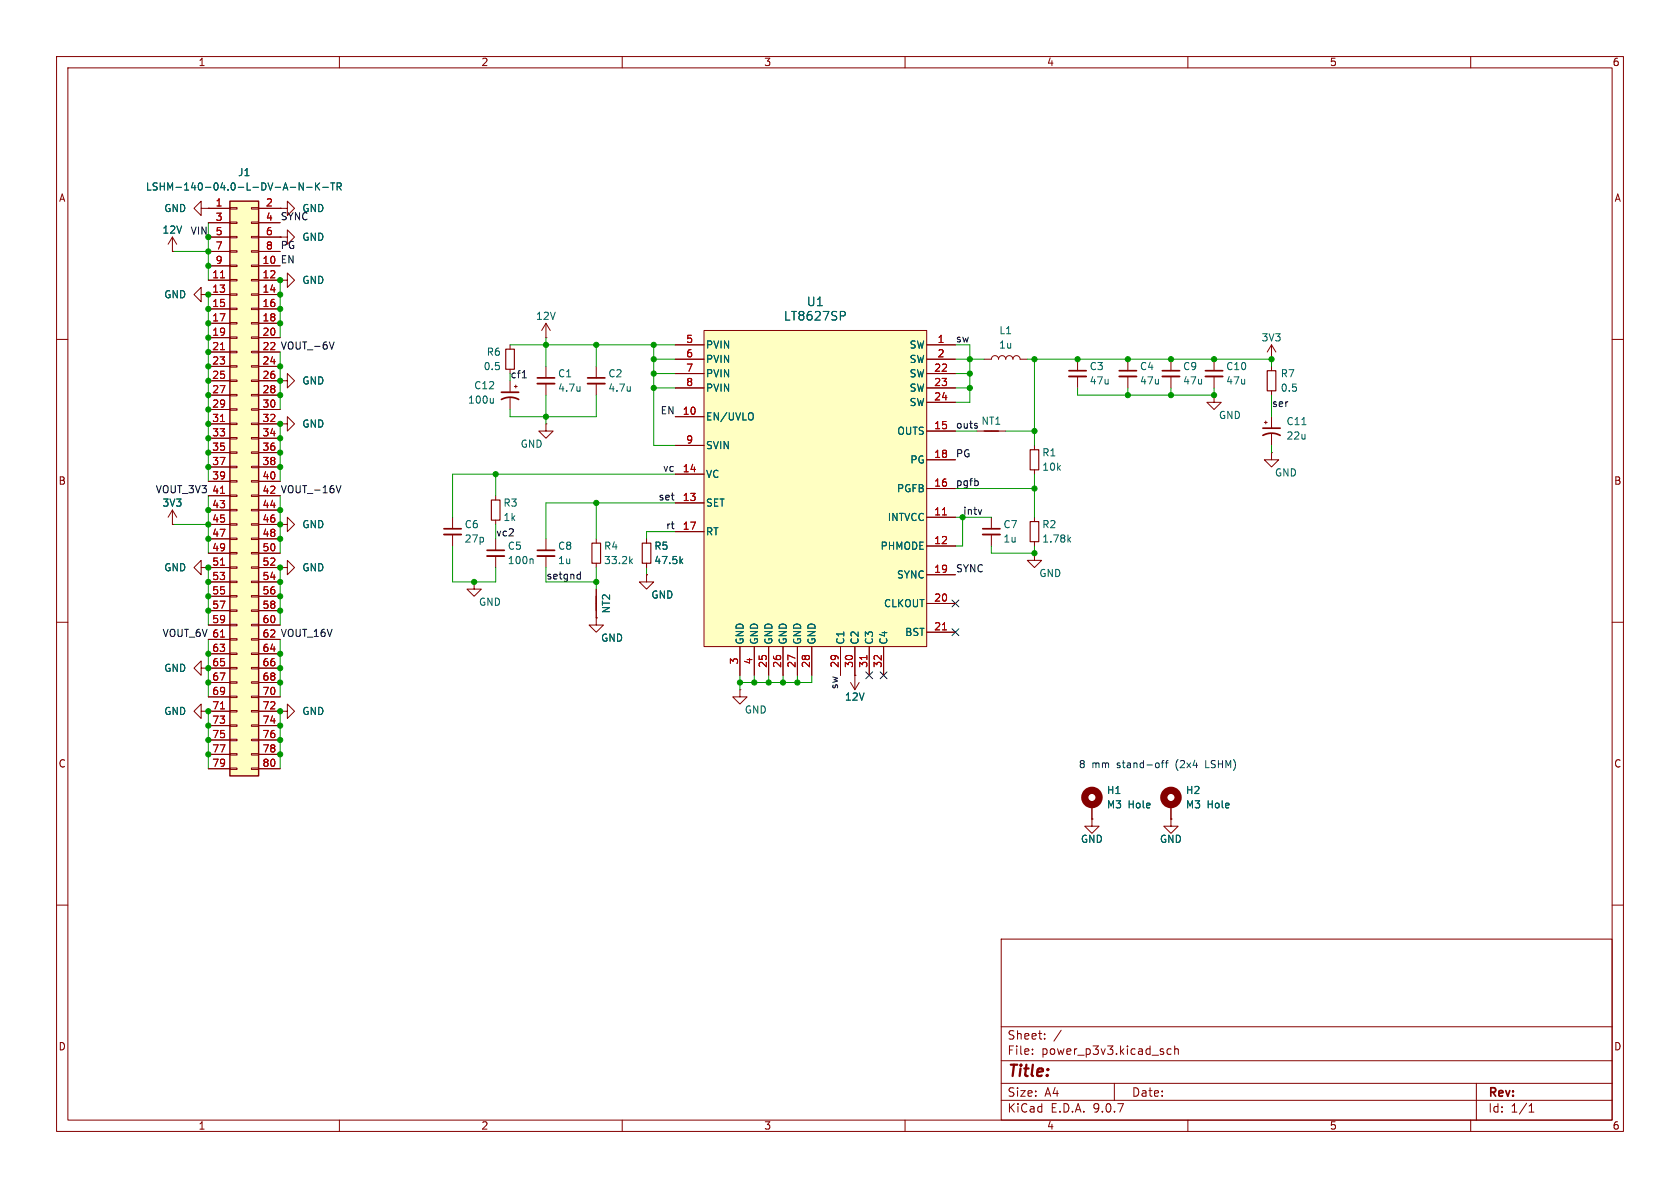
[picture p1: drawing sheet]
<svg xmlns="http://www.w3.org/2000/svg" width="297mm" height="210mm" viewBox="0 0 297 210" stroke-linecap="round" stroke-linejoin="round" font-family="sans-serif">
<g fill="none" stroke="#840000" stroke-width=".18">
<path d="M10 10h277v190h-277zM12 12h273v186h-273zM60 10v2M110 10v2M160 10v2M210 10v2M260 10v2M35.6 52.1v-1.3l-1.3 1.3 1.3 1.2v-1.2h1.2M36.8 52.1h.1M10 60h2M49.5 67.3h1.3v-1.3l1.3 1.3-1.3 1.3v-1.3M49.5 67.3h.1"/>
<path d="M96.5 74.9v1.3h1.3l-1.3 1.3-1.3-1.3h1.3M96.5 74.9h.1M105.4 64.8v2M105.4 67.8v2.1M214.6 69.9v1.2h1.3l-1.3 1.3-1.2-1.3h1.2M214.6 69.9h.1M214.6 63.5v2M214.6 66.5v2.1M224.8 63.5h.1M224.8 61l-.8 1.2M224.8 61l.8 1.2M224.8 61v2.5"/>
<path d="M285 60h2M30.5 92.7h.1M30.5 90.2l-.8 1.2M30.5 90.2l.7 1.2M30.5 90.2v2.5M87.6 95.3v2M87.6 98.3v2M175.3 91.4v2.1M175.3 94.5v2M10 110h2M35.6 100.3v-1.2l-1.3 1.2 1.3 1.3v-1.3h1.2M36.8 100.3h.1"/>
<path d="M285 110h2M49.5 125.7h1.3v-1.2l1.3 1.2-1.3 1.3v-1.3M49.5 125.7h.1M10 160h2M177 166h108v32h-108zM285 160h2M60 198v2M110 198v2M160 198v2M177 194.5h108M177 191.5h108M177 187.5h108"/>
<path d="M177 181.5h108M182.5 186.3v.1M182.5 185.5v.1M184.7 183.6v.1M184.7 182.8v.1M187.6 182.1l-1.3 2M197 191.5v3M207 185.5l-.4-.1-.3 .3v.4l.2 .2h.5M207.7 185.5l.2-.1 .3 .1 .1 .9M207.7 184.9v1.5M210 198v2M260 198v2"/>
<path d="M261 191.5v6.5M270.3 196.6h.9M270.3 195.5l.4-.4v1.5"/>
</g>
<path d="M103.9 66.8h3M213.1 65.5h3.1M86.1 97.3h3.1M173.7 93.5h3.1" fill="none" stroke="#840000" stroke-width=".3"/>
<path d="M103.9 67.8h3M213.1 66.5h3.1M86.1 98.3h3.1M173.7 94.5h3.1" fill="none" stroke="#840000" stroke-width=".33"/>
<path d="M111.4 68.3v.9M111.4 69v.1M94.1 98.8l.1 .2v.6" fill="none" stroke="#006464" stroke-width=".18"/>
<path d="M124.5 58.4h39.3v55.9h-39.3z" fill="#ffffc2"/>
<g fill="none" stroke="#840000" stroke-width=".18">
<path d="M35.6 36.8v-1.2l-1.3 1.2 1.3 1.3v-1.3h1.2M36.8 36.8h.1M49.5 36.8h1.3v-1.2l1.3 1.2-1.3 1.3v-1.3M49.5 36.8h.1M30.5 44.5h.1M30.5 41.9l-.8 1.3M30.5 41.9l.7 1.3M30.5 41.9v2.6M49.5 49.5h1.3v-1.2l1.3 1.2-1.3 1.3v-1.3M49.5 49.5h.1M49.5 41.9h1.3v-1.3l1.3 1.3-1.3 1.3v-1.3M49.5 41.9h.1"/>
<path d="M96.5 59.7h.1M96.5 57.2v2.5M96.5 57.2l-.7 1.2M96.5 57.2l.8 1.2M124.5 58.4h39.3v55.9h-39.3zM96.5 64.8v2M96.5 67.8v2.1M119.4 61h5.1M119.4 63.5h5.1M119.4 66h5.1M119.4 68.6h5.1M119.4 73.7h5.1"/>
<path d="M119.4 78.7h5.1M163.8 61h5.1M163.8 63.5h5.1M163.8 66h5.1M163.8 68.6h5.1M163.8 71.1h5.1M163.8 76.2h5.1M172.7 76.2h5.1M174 63.5h1.3a.64 .64 0 0 1 .6-.6 .64 .64 0 0 1 .6 .6 .64 .64 0 0 1 .7-.6 .64 .64 0 0 1 .6 .6 .64 .64 0 0 1 .6-.6 .64 .64 0 0 1 .7 .6 .64 .64 0 0 1 .6-.6 .64 .64 0 0 1 .6 .6h1.3M182.9 78.7v.8M223.5 74.7h.5M223.8 74.4v.5"/>
<path d="M224.8 64.8v.7M224.8 69.1v.8M224.8 73.7v2M224.8 76.7v2M96.5 95.3v2M96.5 98.3v2M105.4 95.3v.7M105.4 99.6v.7M114.3 95.3v.7M114.3 99.6v.7M119.4 83.8h5.1M119.4 88.9h5.1"/>
<path d="M119.4 94h5.1M163.8 81.3h5.1M163.8 86.4h5.1M163.8 91.4h5.1M163.8 96.5h5.1M182.9 97.8v1.3h1.2l-1.2 1.2-1.3-1.2h1.3M182.9 97.8h.1M182.9 83.1v.7M182.9 91.4v.8M182.9 95.8v.7M224.8 80v1.3h-1.3l1.3 1.3 1.3-1.3h-1.3M224.8 80h.1"/>
<path d="M105.4 109.2v1.3h1.3l-1.3 1.3-1.3-1.3h1.3M105.4 109.2h.1M114.3 101.6v1.3h1.3l-1.3 1.2-1.3-1.2h1.3M114.3 101.6h.1M130.8 114.3v5.1M133.3 114.3v5.1M135.9 114.3v5.1M138.4 114.3v5.1M141 114.3v5.1M143.5 114.3v5.1M148.6 114.3v5.1M151.1 119.4h.1"/>
<path d="M151.1 114.3v7.6M153.7 114.3v5.1M156.2 114.3v5.1M163.8 101.6h5.1M163.8 106.7h5.1M163.8 111.8h5.1M130.8 121.9v1.3h1.3l-1.3 1.3-1.3-1.3h1.3M130.8 121.9h.1M150.4 120.7l.7 1.2M151.9 120.7l-.8 1.2M193 144.8v1.3h1.3l-1.3 1.2-1.2-1.2h1.2M193 144.8h.1"/>
<path d="M193 142.2v2.6M207 144.8v1.3h1.3l-1.3 1.2-1.3-1.2h1.3M207 144.8h.1M207 142.2v2.6"/>
</g>
<path d="M149.2 55.1l.2 .2v.4l-.2 .2M102.5 68.3v.9M102.5 69v.1M133 73a.9 .9 0 0 1 0 1.2M230.2 75.1h.7M111.4 99.2l.4 .4M111.8 98.8l-.5 .5M120.3 99.2l.4 .4M120.7 98.8l-.5 .5M188.9 95.3l.4 .5M189.3 95l-.5 .5" fill="none" stroke="#006464" stroke-width=".18"/>
<path d="M166.6 91h.7M153.3 115.9v.7M166.6 111.3h.7" fill="none" stroke="#a90000" stroke-width=".18"/>
<path d="M182.1 79.5h1.5v3.6h-1.5zM224 65.5h1.6v3.6h-1.6zM104.6 96h1.6v3.6h-1.6zM113.5 96h1.6v3.6h-1.6zM182.1 92.2h1.5v3.6h-1.5z" fill="none" stroke="#840000" stroke-width=".2"/>
<path d="M95 66.8h3M223.3 77a3.2 3.2 0 0 1 3 0M223.3 75.7h3M95 97.3h3" fill="none" stroke="#840000" stroke-width=".3"/>
<path d="M174 76.2h2.5" fill="none" stroke="#840000" stroke-width=".25"/>
<path d="M95 67.8h3M95 98.3h3" fill="none" stroke="#840000" stroke-width=".33"/>
<g fill="none" stroke="#840000" stroke-width="1.3">
<circle cx="193" cy="141" r="1.27"/>
<circle cx="207" cy="141" r="1.27"/>
</g>
<path d="M40.6 35.6h5.1v101.6h-5.1z" fill="#ffffc2"/>
<path d="M40.6 35.6h5.1v101.6h-5.1zM105.4 105.4v2.6" fill="none" stroke="#840000" stroke-width=".25"/>
<g fill="none" stroke="#840000" stroke-width=".18">
<path d="M36.8 36.8h.1M36.8 36.8h3.8M36.8 39.4h3.8M40.6 36.7h1.3v.3h-1.3zM40.6 39.2h1.3v.3h-1.3zM44.4 36.7h1.3v.3h-1.3zM44.4 39.2h1.3v.3h-1.3zM45.7 36.8h3.8M45.7 39.4h3.8M49.5 36.8h.1M30.5 44.5h.1M36.8 52.1h.1"/>
<path d="M36.8 41.9h3.8M36.8 44.5h3.8M36.8 47h3.8M36.8 49.5h3.8M36.8 52.1h3.8M36.8 54.6h3.8M36.8 57.2h3.8M36.8 59.7h3.8M40.6 41.8h1.3v.2h-1.3zM40.6 44.3h1.3v.3h-1.3zM40.6 46.9h1.3v.2h-1.3zM40.6 49.4h1.3v.3h-1.3z"/>
<path d="M40.6 51.9h1.3v.3h-1.3zM40.6 54.5h1.3v.2h-1.3zM40.6 57h1.3v.3h-1.3zM40.6 59.6h1.3v.2h-1.3zM44.4 41.8h1.3v.2h-1.3zM44.4 44.3h1.3v.3h-1.3zM44.4 46.9h1.3v.2h-1.3zM44.4 49.4h1.3v.3h-1.3zM44.4 51.9h1.3v.3h-1.3zM44.4 54.5h1.3v.2h-1.3zM44.4 57h1.3v.3h-1.3zM44.4 59.6h1.3v.2h-1.3z"/>
<path d="M45.7 41.9h3.8M45.7 44.5h3.8M45.7 47h3.8M45.7 49.5h3.8M45.7 52.1h3.8M45.7 54.6h3.8M45.7 57.2h3.8M45.7 59.7h3.8M49.5 49.5h.1M49.5 41.9h.1M36.8 62.2h3.8M36.8 64.8h3.8"/>
<path d="M36.8 67.3h3.8M36.8 69.9h3.8M36.8 72.4h3.8M36.8 74.9h3.8M36.8 77.5h3.8M40.6 62.1h1.3v.3h-1.3zM40.6 64.6h1.3v.3h-1.3zM40.6 67.2h1.3v.2h-1.3zM40.6 69.7h1.3v.3h-1.3zM40.6 72.3h1.3v.2h-1.3zM40.6 74.8h1.3v.3h-1.3zM40.6 77.3h1.3v.3h-1.3z"/>
<path d="M40.6 79.9h1.3v.2h-1.3zM44.4 62.1h1.3v.3h-1.3zM44.4 64.6h1.3v.3h-1.3zM44.4 67.2h1.3v.2h-1.3zM44.4 69.7h1.3v.3h-1.3zM44.4 72.3h1.3v.2h-1.3zM44.4 74.8h1.3v.3h-1.3zM44.4 77.3h1.3v.3h-1.3zM44.4 79.9h1.3v.2h-1.3zM45.7 62.2h3.8M45.7 64.8h3.8M45.7 67.3h3.8"/>
<path d="M45.7 69.9h3.8M45.7 72.4h3.8M45.7 74.9h3.8M45.7 77.5h3.8M49.5 74.9h1.3v-1.2l1.3 1.2-1.3 1.3v-1.3M49.5 74.9h.1M49.5 67.3h.1M90.2 61v.7M90.2 67.3v2M90.2 70.4v2M90.9 68.3h.5M91.2 68.1v.5"/>
<path d="M119.4 61h5.1M119.4 63.5h5.1M119.4 66h5.1M119.4 68.6h5.1M119.4 73.7h5.1M119.4 78.7h5.1M163.8 61h5.1M163.8 63.5h5.1M163.8 66h5.1M163.8 68.6h5.1M163.8 71.1h5.1M163.8 76.2h5.1"/>
<path d="M190.5 63.5v2M190.5 66.5v2.1M199.4 63.5v2M199.4 66.5v2.1M207 63.5v2M207 66.5v2.1M30.5 92.7h.1M36.8 80h3.8M36.8 82.6h3.8M36.8 85.1h3.8M36.8 87.6h3.8M36.8 90.2h3.8"/>
<path d="M36.8 92.7h3.8M36.8 95.3h3.8M36.8 97.8h3.8M40.6 82.4h1.3v.3h-1.3zM40.6 85h1.3v.2h-1.3zM40.6 87.5h1.3v.3h-1.3zM40.6 90h1.3v.3h-1.3zM40.6 92.6h1.3v.2h-1.3zM40.6 95.1h1.3v.3h-1.3zM40.6 97.7h1.3v.2h-1.3zM44.4 82.4h1.3v.3h-1.3zM44.4 85h1.3v.2h-1.3z"/>
<path d="M44.4 87.5h1.3v.3h-1.3zM44.4 90h1.3v.3h-1.3zM44.4 92.6h1.3v.2h-1.3zM44.4 95.1h1.3v.3h-1.3zM44.4 97.7h1.3v.2h-1.3zM45.7 80h3.8M45.7 82.6h3.8M45.7 85.1h3.8M45.7 87.6h3.8M45.7 90.2h3.8M45.7 92.7h3.8M45.7 95.3h3.8"/>
<path d="M45.7 97.8h3.8M49.5 92.7h1.3v-1.3l1.3 1.3-1.3 1.3v-1.3M49.5 92.7h.1M80 91.4v2.1M80 94.5v2M87.6 87.6v.8M87.6 91.9v.8M114.3 95.3v.7M114.3 99.6v.7M119.4 83.8h5.1M119.4 88.9h5.1M119.4 94h5.1"/>
<path d="M163.8 81.3h5.1M163.8 86.4h5.1M163.8 91.4h5.1M163.8 96.5h5.1M35.6 118.1v-1.3l-1.3 1.3 1.3 1.3v-1.3h1.2M36.8 118.1h.1M36.8 100.3h.1M36.8 100.3h3.8M36.8 102.9h3.8M36.8 105.4h3.8M36.8 108h3.8M36.8 110.5h3.8"/>
<path d="M36.8 113h3.8M36.8 115.6h3.8M36.8 118.1h3.8M40.6 100.2h1.3v.3h-1.3zM40.6 102.7h1.3v.3h-1.3zM40.6 105.3h1.3v.2h-1.3zM40.6 107.8h1.3v.3h-1.3zM40.6 110.4h1.3v.2h-1.3zM40.6 112.9h1.3v.3h-1.3zM40.6 115.4h1.3v.3h-1.3zM40.6 118h1.3v.2h-1.3zM44.4 100.2h1.3v.3h-1.3z"/>
<path d="M44.4 102.7h1.3v.3h-1.3zM44.4 105.3h1.3v.2h-1.3zM44.4 107.8h1.3v.3h-1.3zM44.4 110.4h1.3v.2h-1.3zM44.4 112.9h1.3v.3h-1.3zM44.4 115.4h1.3v.3h-1.3zM44.4 118h1.3v.2h-1.3zM45.7 100.3h3.8M45.7 102.9h3.8M45.7 105.4h3.8M45.7 108h3.8M45.7 110.5h3.8"/>
<path d="M45.7 113h3.8M45.7 115.6h3.8M45.7 118.1h3.8M49.5 100.3h1.3v-1.2l1.3 1.2-1.3 1.3v-1.3M49.5 100.3h.1M83.8 102.9v1.2h1.3l-1.3 1.3-1.3-1.3h1.3M83.8 102.9h.1M105.4 109.2h.1M105.4 104.1v5.1M114.3 101.6h.1M130.8 114.3v5.1M133.3 114.3v5.1"/>
<path d="M135.9 114.3v5.1M138.4 114.3v5.1M141 114.3v5.1M143.5 114.3v5.1M148.6 114.3v5.1M151.1 119.4h.1M151.1 114.3v5.1M153.7 114.3v5.1M156.2 114.3v5.1M163.8 101.6h5.1M163.8 106.7h5.1M163.8 111.8h5.1"/>
<path d="M35.6 125.7v-1.2l-1.3 1.2 1.3 1.3v-1.3h1.2M36.8 125.7h.1M36.8 120.7h3.8M36.8 123.2h3.8M36.8 125.7h3.8M36.8 128.3h3.8M36.8 130.8h3.8M36.8 133.4h3.8M36.8 135.9h3.8M40.6 120.5h1.3v.3h-1.3zM40.6 123.1h1.3v.2h-1.3zM40.6 125.6h1.3v.3h-1.3z"/>
<path d="M40.6 128.1h1.3v.3h-1.3zM40.6 130.7h1.3v.2h-1.3zM40.6 133.2h1.3v.3h-1.3zM40.6 135.8h1.3v.2h-1.3zM44.4 120.5h1.3v.3h-1.3zM44.4 123.1h1.3v.2h-1.3zM44.4 125.6h1.3v.3h-1.3zM44.4 128.1h1.3v.3h-1.3zM44.4 130.7h1.3v.2h-1.3zM44.4 133.2h1.3v.3h-1.3zM44.4 135.8h1.3v.2h-1.3zM45.7 120.7h3.8"/>
<path d="M45.7 123.2h3.8M45.7 125.7h3.8M45.7 128.3h3.8M45.7 130.8h3.8M45.7 133.4h3.8M45.7 135.9h3.8M49.5 125.7h.1M193 144.8h.1M193 142.2v2.6M207 144.8h.1M207 142.2v2.6"/>
</g>
<path d="M39 49.1h.7M39 61.8h.7M39 74.5h.7M39 87.2h.7M39 99.9h.7M166.6 91h.7M39 112.6h.7M153.3 115.9v.7M166.6 111.3h.7M39 125.3h.7" fill="none" stroke="#a90000" stroke-width=".18"/>
<g fill="none" stroke="#006464" stroke-width=".18">
<path d="M51.3 33.1h1M53.6 32.3v1.3l-.7-1.3v1.3M54.2 33.1h1M55.8 32.3v1.3M56 32.9l.5 .7M56.5 32.3l-.7 .8M57.1 33.1h.9M58.5 32.3h.7M58.8 32.3v1.3M59.6 33l.6-.1 .1-.1v-.3l-.7-.2v1.3M59.9 33l.4 .6M149.2 55.1l.2 .2v.4l-.2 .2"/>
<path d="M87.2 70.4v.9M87.2 71.1l-.2 .2M133 73a.9 .9 0 0 1 0 1.2M120.3 99.2l.4 .4M120.7 98.8l-.5 .5"/>
</g>
<path d="M88.6 70.6a3.2 3.2 0 0 1 3.1 0M88.6 69.3h3.1M189 65.5h3M197.9 65.5h3M205.5 65.5h3M78.5 93.5h3" fill="none" stroke="#840000" stroke-width=".3"/>
<path d="M189 66.5h3M197.9 66.5h3M205.5 66.5h3M78.5 94.5h3" fill="none" stroke="#840000" stroke-width=".33"/>
<path d="M89.4 61.7h1.5v3.6h-1.5zM86.9 88.4h1.5v3.5h-1.5z" fill="none" stroke="#840000" stroke-width=".2"/>
<path d="M59.1 60.4l-.5 1.3M92.3 66.8h.8M172.8 75.3v.3M59.4 85.8l.5 1.3 .4-1.3M172.9 85.1v.6M173.5 90.1l-.3 .8M102.2 101.5l.4 .1M102.6 101.1v1.3M102.6 102.3l-.4 .1" fill="none" stroke="#0f0f0f" stroke-width=".18"/>
<g fill="none" stroke="#009600" stroke-width=".18">
<path d="M36.8 39.4v10.1M30.5 44.5h6.3M36.8 52.1v33M49.5 49.5v10.2M96.5 59.7v5.1M49.5 62.2v10.2M49.5 74.9v10.2M90.2 61h29.2M96.5 69.9v5M105.4 61v3.8M105.4 69.9v3.8h-15.2v-1.3M115.6 63.5h3.8"/>
<path d="M115.6 66h3.8M115.6 68.6h3.8M115.6 61v17.7h3.8M168.9 63.5h5.1M168.9 66h2.5M168.9 76.2h3.8M168.9 68.6h2.5M171.4 61v10.1h-2.5M177.8 76.2h5.1M181.6 63.5h43.2v1.3M182.9 63.5v15.2M190.5 68.6v1.3h24.1v-1.3"/>
<path d="M199.4 68.6v1.3M207 68.6v1.3M224.8 69.9v3.8M224.8 78.7v1.3M30.5 92.7h6.3M36.8 87.6v10.2M49.5 87.6v10.2M80 96.5v6.4h7.6v-2.6M87.6 83.8v3.8M87.6 92.7v2.6M105.4 88.9v6.4M119.4 88.9h-22.9v6.4"/>
<path d="M119.4 94h-5.1v1.3M119.4 83.8h-39.4v7.6M168.9 91.4h6.4M168.9 86.4h14M170.2 91.4v5.1h-1.3M175.3 96.5v1.3h7.6v-1.3M182.9 83.8v7.6M36.8 100.3v10.2M36.8 113v10.2M49.5 100.3v10.2M49.5 113v10.2M96.5 100.3v2.6h8.9"/>
<path d="M105.4 100.3v3.8M114.3 100.3v1.3M130.8 119.4v2.5M133.3 119.4v1.3M135.9 119.4v1.3M138.4 119.4v1.3M141 119.4v1.3M143.5 119.4v1.3h-12.7M36.8 125.7v10.2M49.5 125.7v10.2"/>
</g>
<path d="M153.1 118.8l1.2 1.2M154.3 118.8l-1.2 1.2M155.6 118.8l1.2 1.2M156.8 118.8l-1.2 1.2M168.3 106.1l1.2 1.2M168.3 111.2l1.2 1.2M169.5 106.1l-1.2 1.2M169.5 111.2l-1.2 1.2" fill="none" stroke="#000084" stroke-width=".18"/>
<path d="M205.3 134.9h.5M205.8 134.4l-.3 .2v1.1M206 134.9h.5M206.5 134.4l-.3 .2v1.1" fill="none" stroke="#0000c2" stroke-width=".18"/>
<g fill="#009600" stroke="#009600" stroke-width=".18">
<circle cx="182.9" cy="97.8" r=".46"/>
<circle cx="170.2" cy="91.4" r=".46"/>
<circle cx="182.9" cy="86.4" r=".46"/>
<circle cx="141" cy="120.7" r=".46"/>
<circle cx="105.4" cy="88.9" r=".46"/>
<circle cx="133.3" cy="120.7" r=".46"/>
<circle cx="130.8" cy="120.7" r=".46"/>
<circle cx="135.9" cy="120.7" r=".46"/>
<circle cx="138.4" cy="120.7" r=".46"/>
<circle cx="115.6" cy="63.5" r=".46"/>
<circle cx="115.6" cy="66" r=".46"/>
<circle cx="105.4" cy="102.9" r=".46"/>
<circle cx="199.4" cy="69.9" r=".46"/>
<circle cx="182.9" cy="63.5" r=".46"/>
<circle cx="190.5" cy="63.5" r=".46"/>
<circle cx="199.4" cy="63.5" r=".46"/>
<circle cx="182.9" cy="76.2" r=".46"/>
<circle cx="171.4" cy="66" r=".46"/>
<circle cx="171.4" cy="68.6" r=".46"/>
<circle cx="214.6" cy="69.9" r=".46"/>
<circle cx="207" cy="63.5" r=".46"/>
<circle cx="207" cy="69.9" r=".46"/>
<circle cx="214.6" cy="63.5" r=".46"/>
<circle cx="171.4" cy="63.5" r=".46"/>
<circle cx="224.8" cy="63.5" r=".46"/>
<circle cx="105.4" cy="61" r=".46"/>
<circle cx="115.6" cy="68.6" r=".46"/>
<circle cx="96.5" cy="61" r=".46"/>
<circle cx="115.6" cy="61" r=".46"/>
<circle cx="36.8" cy="125.7" r=".46"/>
<circle cx="36.8" cy="120.7" r=".46"/>
<circle cx="49.5" cy="105.4" r=".46"/>
<circle cx="49.5" cy="108" r=".46"/>
<circle cx="49.5" cy="115.6" r=".46"/>
<circle cx="49.5" cy="118.1" r=".46"/>
<circle cx="49.5" cy="120.7" r=".46"/>
<circle cx="36.8" cy="118.1" r=".46"/>
<circle cx="36.8" cy="115.6" r=".46"/>
<circle cx="49.5" cy="130.8" r=".46"/>
<circle cx="49.5" cy="133.4" r=".46"/>
<circle cx="49.5" cy="128.3" r=".46"/>
<circle cx="49.5" cy="125.7" r=".46"/>
<circle cx="36.8" cy="128.3" r=".46"/>
<circle cx="36.8" cy="133.4" r=".46"/>
<circle cx="36.8" cy="130.8" r=".46"/>
<circle cx="49.5" cy="64.8" r=".46"/>
<circle cx="49.5" cy="67.3" r=".46"/>
<circle cx="49.5" cy="69.9" r=".46"/>
<circle cx="49.5" cy="82.6" r=".46"/>
<circle cx="36.8" cy="82.6" r=".46"/>
<circle cx="36.8" cy="67.3" r=".46"/>
<circle cx="36.8" cy="64.8" r=".46"/>
<circle cx="36.8" cy="62.2" r=".46"/>
<circle cx="36.8" cy="69.9" r=".46"/>
<circle cx="36.8" cy="74.9" r=".46"/>
<circle cx="36.8" cy="77.5" r=".46"/>
<circle cx="36.8" cy="72.4" r=".46"/>
<circle cx="36.8" cy="80" r=".46"/>
<circle cx="49.5" cy="77.5" r=".46"/>
<circle cx="49.5" cy="80" r=".46"/>
<circle cx="49.5" cy="74.9" r=".46"/>
<circle cx="49.5" cy="102.9" r=".46"/>
<circle cx="49.5" cy="100.3" r=".46"/>
<circle cx="83.8" cy="102.9" r=".46"/>
<circle cx="96.5" cy="73.7" r=".46"/>
<circle cx="87.6" cy="83.8" r=".46"/>
<circle cx="49.5" cy="90.2" r=".46"/>
<circle cx="36.8" cy="100.3" r=".46"/>
<circle cx="36.8" cy="95.3" r=".46"/>
<circle cx="49.5" cy="95.3" r=".46"/>
<circle cx="49.5" cy="92.7" r=".46"/>
<circle cx="36.8" cy="108" r=".46"/>
<circle cx="36.8" cy="105.4" r=".46"/>
<circle cx="36.8" cy="92.7" r=".46"/>
<circle cx="36.8" cy="90.2" r=".46"/>
<circle cx="36.8" cy="102.9" r=".46"/>
<circle cx="36.8" cy="52.1" r=".46"/>
<circle cx="36.8" cy="47" r=".46"/>
<circle cx="49.5" cy="54.6" r=".46"/>
<circle cx="49.5" cy="57.2" r=".46"/>
<circle cx="49.5" cy="52.1" r=".46"/>
<circle cx="36.8" cy="59.7" r=".46"/>
<circle cx="36.8" cy="57.2" r=".46"/>
<circle cx="36.8" cy="54.6" r=".46"/>
<circle cx="36.8" cy="44.5" r=".46"/>
<circle cx="36.8" cy="41.9" r=".46"/>
<circle cx="49.5" cy="49.5" r=".46"/>
</g>
<text font-size="2.8" fill="#840000" x="178" y="190.9">Title:</text>
<g font-size="2.1" fill="#006464">
<text x="138.5" y="56.9">LT8627SP</text>
<text x="142.5" y="54.3">U1</text>
</g>
<g font-size="2.1" fill="#840000">
<text x="178" y="184">Sheet:</text>
<text x="178" y="186.7">File:</text>
<text x="184.1" y="186.7">power_p3v3.kicad_sch</text>
<text x="178" y="196.9">KiCad</text>
<text x="178" y="194.1">Size:</text>
<text x="184.7" y="194.1">A4</text>
<text x="185.7" y="196.9">E.D.A.</text>
<text x="193.3" y="196.9">9.0.7</text>
<text x="200" y="194.1">Date:</text>
<text x="263" y="194.3">Rev:</text>
<text x="263" y="196.9">Id:</text>
<text x="267.1" y="196.9">1/1</text>
</g>
<g font-size="1.8" fill="#840000">
<text x="35" y="11.9">1</text>
<text x="85" y="11.9">2</text>
<text x="135" y="11.9">3</text>
<text x="185" y="11.9">4</text>
<text x="235" y="11.9">5</text>
<text x="285" y="11.9">6</text>
<text x="10.3" y="35.9">A</text>
<text x="285.3" y="35.9">A</text>
<text x="10.3" y="85.9">B</text>
<text x="285.3" y="85.9">B</text>
<text x="10.3" y="135.9">C</text>
<text x="285.3" y="135.9">C</text>
<text x="10.3" y="185.9">D</text>
<text x="285.3" y="185.9">D</text>
<text x="35" y="199.9">1</text>
<text x="85" y="199.9">2</text>
<text x="135" y="199.9">3</text>
<text x="185" y="199.9">4</text>
<text x="235" y="199.9">5</text>
<text x="285" y="199.9">6</text>
</g>
<g font-size="1.8" fill="#006464">
<text x="25.7" y="33.9">LSHM-140-04.0-L-DV-A-N-K-TR</text>
<text x="42" y="31.3">J1</text>
<text x="28.6" y="41.5">12V</text>
<text x="28.9" y="37.7">GND</text>
<text x="53.3" y="37.7">GND</text>
<text x="53.3" y="42.8">GND</text>
<text x="28.9" y="52.9">GND</text>
<text x="53.3" y="50.4">GND</text>
<text x="94.7" y="56.7">12V</text>
<text x="176.6" y="59.3">L1</text>
<text x="85.4" y="65.6">0.5</text>
<text x="86" y="63.1">R6</text>
<text x="124.7" y="61.8">PVIN</text>
<text x="124.7" y="64.4">PVIN</text>
<text x="160.7" y="61.8">SW</text>
<text x="160.7" y="64.4">SW</text>
<text x="176.5" y="61.8">1u</text>
<text x="192.5" y="65.6">C3</text>
<text x="201.4" y="65.6">C4</text>
<text x="209.1" y="65.6">C9</text>
<text x="216.7" y="65.6">C10</text>
<text x="222.9" y="60.6">3V3</text>
<text x="53.3" y="68.2">GND</text>
<text x="82.6" y="71.6">100u</text>
<text x="83.7" y="69">C12</text>
<text x="98.6" y="66.9">C1</text>
<text x="98.6" y="69.4">4.7u</text>
<text x="107.5" y="66.9">C2</text>
<text x="107.5" y="69.4">4.7u</text>
<text x="124.7" y="66.9">PVIN</text>
<text x="124.7" y="69.4">PVIN</text>
<text x="160.7" y="66.9">SW</text>
<text x="160.7" y="69.4">SW</text>
<text x="160.7" y="72">SW</text>
<text x="192.5" y="68.2">47u</text>
<text x="201.4" y="68.2">47u</text>
<text x="209.1" y="68.2">47u</text>
<text x="216.7" y="68.2">47u</text>
<text x="226.3" y="66.9">R7</text>
<text x="226.3" y="69.4">0.5</text>
<text x="53.3" y="75.8">GND</text>
<text x="124.7" y="74.5">EN/UVLO</text>
<text x="158.5" y="77.1">OUTS</text>
<text x="173.4" y="75.3">NT1</text>
<text x="215.4" y="74.3">GND</text>
<text x="227.3" y="75.4">C11</text>
<text x="227.3" y="77.9">22u</text>
<text x="91.9" y="79.3">GND</text>
<text x="124.7" y="79.6">SVIN</text>
<text x="160.8" y="82.1">PG</text>
<text x="184.2" y="80.9">R1</text>
<text x="184.2" y="83.4">10k</text>
<text x="28.6" y="89.8">3V3</text>
<text x="88.9" y="89.8">R3</text>
<text x="124.7" y="84.7">VC</text>
<text x="124.7" y="89.8">SET</text>
<text x="158.5" y="87.2">PGFB</text>
<text x="225.3" y="84.4">GND</text>
<text x="53.3" y="93.6">GND</text>
<text x="82.1" y="93.6">C6</text>
<text x="88.9" y="92.3">1k</text>
<text x="124.7" y="94.8">RT</text>
<text x="156.8" y="92.3">INTVCC</text>
<text x="177.3" y="93.6">C7</text>
<text x="184.2" y="93.6">R2</text>
<text x="28.9" y="101.2">GND</text>
<text x="53.3" y="101.2">GND</text>
<text x="82.1" y="96.1">27p</text>
<text x="89.7" y="97.4">C5</text>
<text x="89.7" y="99.9">100n</text>
<text x="98.6" y="97.4">C8</text>
<text x="98.6" y="99.9">1u</text>
<text x="106.7" y="97.4">R4</text>
<text x="106.7" y="99.9">33.2k</text>
<text x="115.6" y="97.4">R5</text>
<text x="115.6" y="99.9">47.5k</text>
<text x="155.6" y="97.4">PHMODE</text>
<text x="177.3" y="96.1">1u</text>
<text x="184.2" y="96.1">1.78k</text>
<text x="84.6" y="107.3">GND</text>
<text x="115.1" y="106">GND</text>
<text x="156.2" y="107.5">CLKOUT</text>
<text x="158.5" y="102.5">SYNC</text>
<text x="183.6" y="102.2">GND</text>
<text x="106.2" y="113.6">GND</text>
<text x="108.1" y="108.5" transform="rotate(-90 108.1 108.5)">NT2</text>
<text x="159.9" y="112.6">BST</text>
<text x="28.9" y="119">GND</text>
<text x="131.7" y="114" transform="rotate(-90 131.7 114)">GND</text>
<text x="134.2" y="114" transform="rotate(-90 134.2 114)">GND</text>
<text x="136.8" y="114" transform="rotate(-90 136.8 114)">GND</text>
<text x="139.3" y="114" transform="rotate(-90 139.3 114)">GND</text>
<text x="141.8" y="114" transform="rotate(-90 141.8 114)">GND</text>
<text x="144.4" y="114" transform="rotate(-90 144.4 114)">GND</text>
<text x="149.5" y="114" transform="rotate(-90 149.5 114)">C1</text>
<text x="152" y="114" transform="rotate(-90 152 114)">C2</text>
<text x="154.5" y="114" transform="rotate(-90 154.5 114)">C3</text>
<text x="157.1" y="114" transform="rotate(-90 157.1 114)">C4</text>
<text x="149.3" y="124.1">12V</text>
<text x="28.9" y="126.6">GND</text>
<text x="53.3" y="126.6">GND</text>
<text x="131.6" y="126.3">GND</text>
<text x="195.6" y="140.6">H1</text>
<text x="195.6" y="143.1">M3</text>
<text x="199.4" y="143.1">Hole</text>
<text x="209.6" y="140.6">H2</text>
<text x="209.6" y="143.1">M3</text>
<text x="213.4" y="143.1">Hole</text>
<text x="191" y="149.2">GND</text>
<text x="205" y="149.2">GND</text>
</g>
<g font-size="1.8" fill="#0f0f0f">
<text x="33.6" y="41.6">VIN</text>
<text x="49.5" y="39">SYNC</text>
<text x="49.5" y="46.6">EN</text>
<text x="49.5" y="44.1">PG</text>
<text x="49.5" y="61.9">VOUT_-6V</text>
<text x="116.7" y="73.3">EN</text>
<text x="168.9" y="75.9">outs</text>
<text x="224.8" y="72">ser</text>
<text x="117.1" y="83.5">vc</text>
<text x="168.9" y="80.9">PG</text>
<text x="27.4" y="87.3">VOUT_3V3</text>
<text x="49.5" y="87.3">VOUT_-16V</text>
<text x="116.3" y="88.6">set</text>
<text x="168.9" y="86">pgfb</text>
<text x="87.6" y="94.9">vc2</text>
<text x="117.7" y="93.6">rt</text>
<text x="170.2" y="91.1">intv</text>
<text x="168.9" y="101.3">SYNC</text>
<text x="96.5" y="102.5">setgnd</text>
<text x="28.6" y="112.7">VOUT_6V 61</text>
<text x="49.5" y="112.7">VOUT_16V</text>
<text x="148.2" y="121.9" transform="rotate(-90 148.2 121.9)">sw</text>
</g>
<g font-size="1.8" fill="#a90000">
<text x="38" y="36.6">1</text>
<text x="38" y="39.1">3</text>
<text x="38" y="41.7">5</text>
<text x="46.9" y="36.6">2</text>
<text x="46.9" y="39.1">4</text>
<text x="46.9" y="41.7">6</text>
<text x="38" y="44.2">7</text>
<text x="38" y="46.7">9</text>
<text x="46.3" y="46.7">10</text>
<text x="46.9" y="44.2">8</text>
<text x="37.4" y="49.3">11</text>
<text x="37.4" y="51.8">13</text>
<text x="46.3" y="49.3">12</text>
<text x="46.3" y="51.8">14</text>
<text x="37.4" y="54.4">15</text>
<text x="37.4" y="56.9">17</text>
<text x="37.4" y="59.4">19</text>
<text x="46.3" y="54.4">16</text>
<text x="46.3" y="56.9">18</text>
<text x="46.3" y="59.4">20</text>
<text x="37.4" y="62">21</text>
<text x="37.4" y="64.5">23</text>
<text x="46.3" y="62">22</text>
<text x="46.3" y="64.5">24</text>
<text x="121.2" y="60.7">5</text>
<text x="121.2" y="63.2">6</text>
<text x="121.2" y="65.8">7</text>
<text x="165.1" y="65.8">22</text>
<text x="165.7" y="60.7">1</text>
<text x="165.7" y="63.2">2</text>
<text x="37.4" y="67.1">25</text>
<text x="37.4" y="69.6">27</text>
<text x="46.3" y="67.1">26</text>
<text x="46.3" y="69.6">28</text>
<text x="121.2" y="68.3">8</text>
<text x="165.1" y="68.3">23</text>
<text x="165.1" y="70.9">24</text>
<text x="37.4" y="72.1">29</text>
<text x="37.4" y="74.7">31</text>
<text x="37.4" y="77.2">33</text>
<text x="46.3" y="72.1">30</text>
<text x="46.3" y="74.7">32</text>
<text x="46.3" y="77.2">34</text>
<text x="120.6" y="73.4">10</text>
<text x="165.1" y="75.9">15</text>
<text x="37.4" y="79.8">35</text>
<text x="37.4" y="82.3">37</text>
<text x="46.3" y="79.8">36</text>
<text x="46.3" y="82.3">38</text>
<text x="120.6" y="83.6">14</text>
<text x="121.2" y="78.5">9</text>
<text x="165.1" y="81">18</text>
<text x="37.4" y="84.8">39</text>
<text x="37.4" y="87.4">41</text>
<text x="37.4" y="89.9">43</text>
<text x="46.3" y="84.8">40</text>
<text x="46.3" y="87.4">42</text>
<text x="46.3" y="89.9">44</text>
<text x="120.6" y="88.6">13</text>
<text x="165.1" y="86.1">16</text>
<text x="37.4" y="92.5">45</text>
<text x="37.4" y="95">47</text>
<text x="46.3" y="92.5">46</text>
<text x="46.3" y="95">48</text>
<text x="120.6" y="93.7">17</text>
<text x="165.1" y="91.2">11</text>
<text x="37.4" y="97.5">49</text>
<text x="37.4" y="100.1">51</text>
<text x="46.3" y="97.5">50</text>
<text x="46.3" y="100.1">52</text>
<text x="165.1" y="96.3">12</text>
<text x="165.1" y="101.3">19</text>
<text x="37.4" y="102.6">53</text>
<text x="37.4" y="105.2">55</text>
<text x="37.4" y="107.7">57</text>
<text x="46.3" y="102.6">54</text>
<text x="46.3" y="105.2">56</text>
<text x="46.3" y="107.7">58</text>
<text x="165.1" y="106.4">20</text>
<text x="37.4" y="110.2">59</text>
<text x="37.4" y="112.8">61</text>
<text x="46.3" y="110.2">60</text>
<text x="46.3" y="112.8">62</text>
<text x="165.1" y="111.5">21</text>
<text x="37.4" y="115.3">63</text>
<text x="37.4" y="117.9">65</text>
<text x="46.3" y="115.3">64</text>
<text x="46.3" y="117.9">66</text>
<text x="130.6" y="117.5" transform="rotate(-90 130.6 117.5)">3</text>
<text x="133.1" y="117.5" transform="rotate(-90 133.1 117.5)">4</text>
<text x="135.6" y="118.2" transform="rotate(-90 135.6 118.2)">25</text>
<text x="138.2" y="118.2" transform="rotate(-90 138.2 118.2)">26</text>
<text x="140.7" y="118.2" transform="rotate(-90 140.7 118.2)">27</text>
<text x="143.3" y="118.2" transform="rotate(-90 143.3 118.2)">28</text>
<text x="148.3" y="118.2" transform="rotate(-90 148.3 118.2)">29</text>
<text x="150.9" y="118.2" transform="rotate(-90 150.9 118.2)">30</text>
<text x="153.4" y="118.2" transform="rotate(-90 153.4 118.2)">31</text>
<text x="156" y="118.2" transform="rotate(-90 156 118.2)">32</text>
<text x="37.4" y="120.4">67</text>
<text x="37.4" y="122.9">69</text>
<text x="37.4" y="125.5">71</text>
<text x="46.3" y="120.4">68</text>
<text x="46.3" y="122.9">70</text>
<text x="46.3" y="125.5">72</text>
<text x="37.4" y="128">73</text>
<text x="37.4" y="130.6">75</text>
<text x="46.3" y="128">74</text>
<text x="46.3" y="130.6">76</text>
<text x="37.4" y="133.1">77</text>
<text x="37.4" y="135.6">79</text>
<text x="46.3" y="133.1">78</text>
<text x="46.3" y="135.6">80</text>
</g>
<g font-size="1.8" fill="#009600">
<text x="168.9" y="60.6">sw</text>
<text x="90.2" y="67">cf1</text>
</g>
<g font-size="1.8" fill="#0000c2">
<text x="190.6" y="136">8</text>
<text x="193" y="136">mm</text>
<text x="197.6" y="136">stand-off</text>
<text x="208.1" y="136">(2x4</text>
<text x="213.6" y="136">LSHM)</text>
</g>
</svg>
